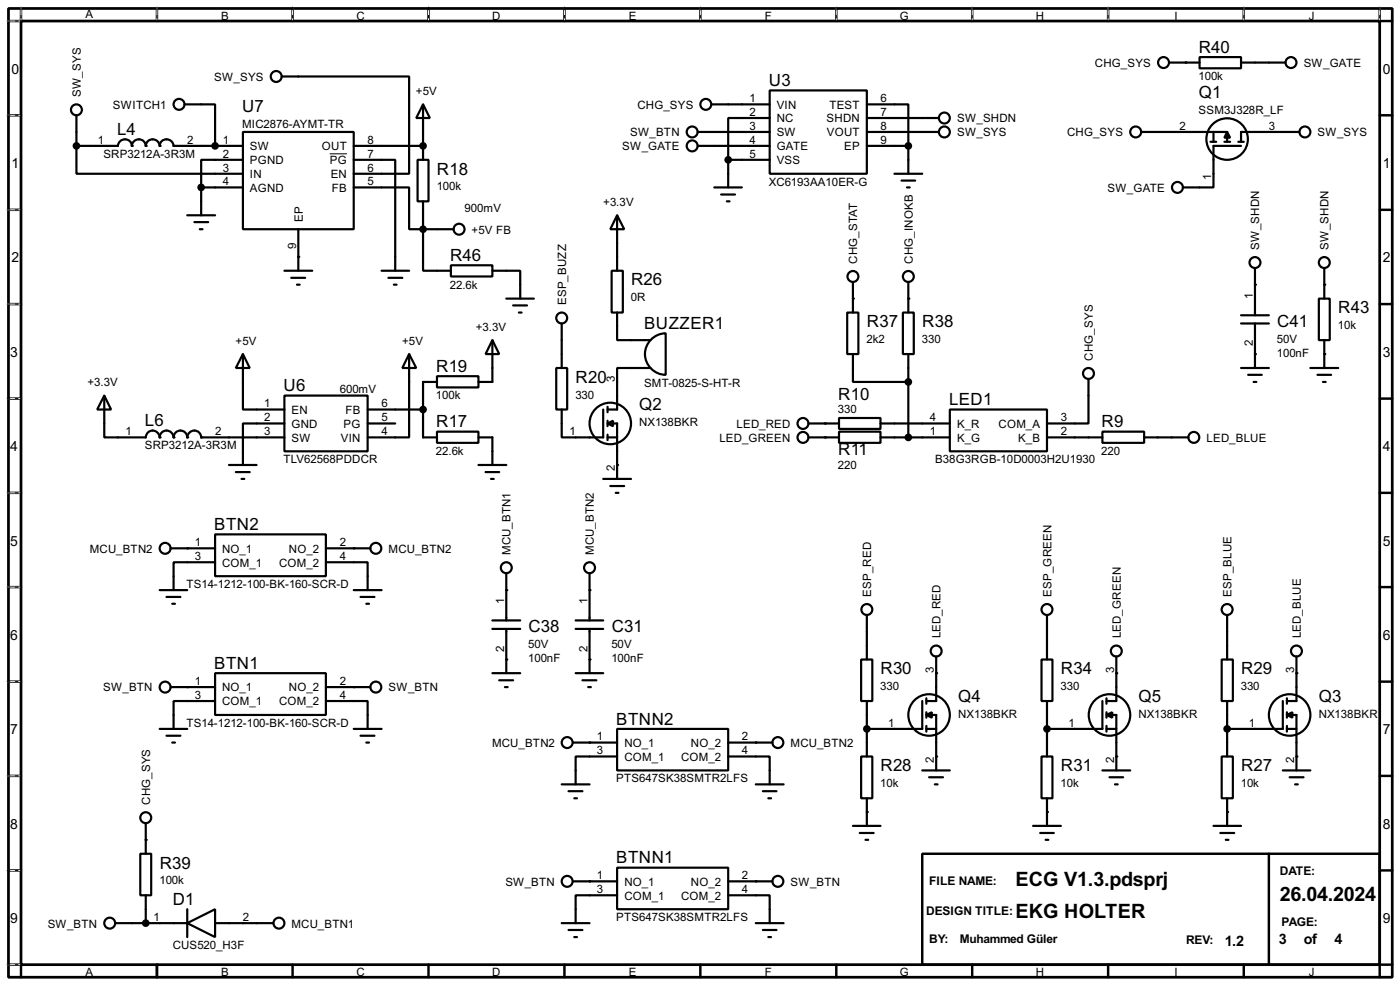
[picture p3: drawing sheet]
<svg xmlns="http://www.w3.org/2000/svg" width="256mm" height="180mm" viewBox="0 0 256 180" stroke-linecap="round" stroke-linejoin="round" font-family="sans-serif">
<path d="M1.6 1.6h253.5v177.3h-253.5zM3.9 3.9h248.9v172.7h-248.9z" fill="none" stroke="#000" stroke-width=".5"/>
<g fill="none" stroke="#000" stroke-width=".45">
<path d="M3.9 1.6v2.3h-2.3M28.8 1.6v2.3M53.6 1.6v2.3M78.5 1.6v2.3M103.4 1.6v2.3M128.3 1.6v2.3M153.2 1.6v2.3M178.1 1.6v2.3M203 1.6v2.3M227.9 1.6v2.3M252.8 1.6v2.3h2.3M1.6 21.1h2.3"/>
<path d="M1.6 38.4h2.3M252.8 21.1h2.3M252.8 38.4h2.3M1.6 55.7h2.3M252.8 55.7h2.3M1.6 73h2.3M252.8 73h2.3M1.6 90.2h2.3M252.8 90.2h2.3M1.6 107.5h2.3M252.8 107.5h2.3M1.6 124.8h2.3"/>
<path d="M252.8 124.8h2.3M1.6 142h2.3M1.6 159.3h2.3M169 156.3h83.8v20.3h-83.8zM232.5 156.3v20.3M252.8 142h2.3M252.8 159.3h2.3M1.6 176.6h2.3v2.3M28.8 176.6v2.3M53.6 176.6v2.3M78.5 176.6v2.3M103.4 176.6v2.3"/>
<path d="M128.3 176.6v2.3M153.2 176.6v2.3M178.1 176.6v2.3M203 176.6v2.3M227.9 176.6v2.3M255.1 176.6h-2.3v2.3"/>
</g>
<g fill="none" stroke="#fff" stroke-width=".18">
<path d="M1.3 3.9h2.3M3.9 1.3v2.3M28.8 1.3v2.3M53.6 1.3v2.3M78.5 1.3v2.3M103.4 1.3v2.3M128.3 1.3v2.3M153.2 1.3v2.3M178.1 1.3v2.3M203 1.3v2.3M227.9 1.3v2.3M252.8 1.3v2.3"/>
<path d="M1.3 21.1h2.3M1.3 38.4h2.3M1.3 55.7h2.3M1.3 73h2.3M1.3 90.2h2.3M1.3 107.5h2.3M1.3 124.8h2.3M1.3 142h2.3M1.3 159.3h2.3M1.3 176.6h2.3"/>
</g>
<g fill="none" stroke="#000" stroke-width=".18" stroke-dasharray=".5 1">
<path d="M1.3 3.9h2.3M3.9 1.3v2.3M28.8 1.3v2.3M53.6 1.3v2.3M78.5 1.3v2.3M103.4 1.3v2.3M128.3 1.3v2.3M153.2 1.3v2.3M178.1 1.3v2.3M203 1.3v2.3M227.9 1.3v2.3M252.8 1.3v2.3"/>
<path d="M1.3 21.1h2.3M1.3 38.4h2.3M1.3 55.7h2.3M1.3 73h2.3M1.3 90.2h2.3M1.3 107.5h2.3M1.3 124.8h2.3M1.3 142h2.3M1.3 159.3h2.3M1.3 176.6h2.3"/>
</g>
<g fill="#000">
<circle cx="217.2" cy="11.5" r=".2"/>
<circle cx="24.2" cy="26.7" r=".2"/>
<circle cx="26.7" cy="26.7" r=".2"/>
<circle cx="29.3" cy="26.7" r=".2"/>
<circle cx="31.8" cy="26.7" r=".2"/>
<circle cx="39.4" cy="26.7" r=".2"/>
<circle cx="77.5" cy="26.7" r=".2"/>
<circle cx="54.7" cy="47" r=".2"/>
<circle cx="156.3" cy="54.7" r=".2"/>
<circle cx="166.4" cy="54.7" r=".2"/>
<circle cx="229.9" cy="52.1" r=".2"/>
<circle cx="242.6" cy="52.1" r=".2"/>
<circle cx="151.2" cy="77.5" r=".2"/>
<circle cx="229.9" cy="64.8" r=".2"/>
<circle cx="242.6" cy="64.8" r=".2"/>
<circle cx="29.3" cy="80.1" r=".2"/>
<circle cx="31.8" cy="80.1" r=".2"/>
<circle cx="34.3" cy="80.1" r=".2"/>
<circle cx="36.9" cy="80.1" r=".2"/>
<circle cx="113.1" cy="85.1" r=".2"/>
<circle cx="151.2" cy="80.1" r=".2"/>
<circle cx="34.3" cy="100.4" r=".2"/>
<circle cx="64.8" cy="100.4" r=".2"/>
<circle cx="92.8" cy="108" r=".2"/>
<circle cx="108" cy="108" r=".2"/>
<circle cx="34.3" cy="125.8" r=".2"/>
<circle cx="64.8" cy="125.8" r=".2"/>
<circle cx="92.8" cy="120.7" r=".2"/>
<circle cx="108" cy="135.9" r=".2"/>
<circle cx="108" cy="120.7" r=".2"/>
<circle cx="138.5" cy="135.9" r=".2"/>
<circle cx="171.5" cy="138.5" r=".2"/>
<circle cx="171.5" cy="123.2" r=".2"/>
<circle cx="204.5" cy="138.5" r=".2"/>
<circle cx="204.5" cy="123.2" r=".2"/>
<circle cx="237.5" cy="138.5" r=".2"/>
<circle cx="237.5" cy="123.2" r=".2"/>
<circle cx="26.7" cy="153.7" r=".2"/>
<circle cx="158.8" cy="148.6" r=".2"/>
<circle cx="191.8" cy="148.6" r=".2"/>
<circle cx="224.8" cy="148.6" r=".2"/>
<circle cx="108" cy="161.3" r=".2"/>
<circle cx="138.5" cy="161.3" r=".2"/>
</g>
<g fill="none" stroke="#000" stroke-width=".4">
<path d="M33.8 19.1h5.6v7.6M51.6 14h23.4v17.8h-10.2M77.5 19.1l1.3 2.5h-2.5zM77.5 19.1v10.2M130.4 19.1h10.6M141 16.6h17.8v15.2h-17.8zM158.8 19.1h7.6v7.6M214.2 11.5h5.6M219.8 10.5h7.6v2h-7.6zM227.4 11.5h8.1M14 26.7v5.1h30.5M14 26.7h7.6a1.28 1.28 0 0 1 1.3-1.2 1.28 1.28 0 0 1 1.3 1.2 1.28 1.28 0 0 1 1.2-1.2 1.28 1.28 0 0 1 1.3 1.2 1.28 1.28 0 0 1 1.3-1.2 1.28 1.28 0 0 1 1.3 1.2 1.28 1.28 0 0 1 1.2-1.2 1.28 1.28 0 0 1 1.3 1.2h12.7"/>
<path d="M14 21.1v5.6M34.3 39.4h5.1M36.9 34.3v5.1M36.9 34.3h7.6M44.5 24.2h20.3v17.8h-20.3zM44.5 29.3h-7.6v5M64.8 34.3h10.2v7.7h2.5M64.8 29.3h7.6v20.3M64.8 26.7h12.7M76.5 29.3h2v7.6h-2zM77.5 36.9v5.1M113.1 39.4l1.3 2.6h-2.6z"/>
<path d="M113.1 39.4v10.2M127.8 24.2h13.2M127.8 26.7h13.2M130.9 34.3h5M132.1 35.6h2.6M133.2 36.9h.5M133.4 29.3v5M133.4 29.3h7.6M141 21.6h-7.6v7.7M158.8 24.2h13.2M158.8 26.7h7.6M158.8 21.6h13.2"/>
<path d="M163.9 31.8h5.1M165.2 33.1h2.5M166.2 34.3h.5M166.4 26.7v5.1M209.1 24.2h15.7v1.8M221.8 26h1M222.3 24.2v1.8M224.3 26h1.1M224.8 24.2l.6 1h-1.1zM226.9 26h1M227.4 26.7h-5.1v7.6h-5.6M238.1 24.2h-10.7v1.8"/>
<path d="M35.6 40.7h2.6M36.6 42h.5M52.1 49.6h5.1M53.4 50.9h2.5M54.4 52.1h.5M54.7 42v7.6M69.9 49.6h5.1M71.2 50.9h2.5M72.2 52.1h.5M77.5 42v7.6h5.1M77.5 42h5.6M82.6 48.6h7.6v2h-7.6z"/>
<path d="M90.2 49.6h5.1v5.1M92.8 54.7h5M94 55.9h2.6M95.1 57.2h.5M102.9 59.2v8.2M112.1 49.6h2v7.6h-2zM113.1 57.2v5.1h6.1M155.2 57.2h2.1v7.6h-2.1zM156.3 51.6v5.6M165.4 57.2h2v7.6h-2zM166.4 51.6v5.6M227.4 57.7h5.1"/>
<path d="M227.4 59.2h5.1M229.9 49.1v8.6M229.9 59.2v8.2M241.6 54.7h2v7.6h-2zM242.6 49.1v5.6M19.1 72.4l1.3 2.6h-2.6zM19.1 72.4v7.7h7.6a1.28 1.28 0 0 1 1.3-1.3 1.28 1.28 0 0 1 1.3 1.3 1.28 1.28 0 0 1 1.2-1.3 1.28 1.28 0 0 1 1.3 1.3 1.25 1.25 0 0 1 1.3-1.3 1.25 1.25 0 0 1 1.2 1.3 1.28 1.28 0 0 1 1.3-1.3 1.28 1.28 0 0 1 1.3 1.3h15.2M44.5 64.8l1.3 2.6h-2.6zM44.5 64.8v10.2h7.6M52.1 72.4h15.3v10.2h-15.3zM52.1 77.5h-7.6v7.6M67.4 75h10.1"/>
<path d="M67.4 77.5h5M75 64.8l1.3 2.6h-2.6zM75 64.8v15.3h-7.6M80.1 68.9h7.6v2h-7.6zM80.1 79h7.6v2.1h-7.6zM80.1 69.9h-2.6v10.2h2.6M90.2 62.3l1.3 2.5h-2.5zM90.2 62.3v7.6h-2.5M101.9 67.4h2v7.6h-2zM102.9 75v5.1h7.6v-5.1M111.3 77.5l1-.5v1zM111.3 77.5h1.8v10.2"/>
<path d="M111.3 74.5v1M111.3 77v1M111.3 79.6v1M119.2 67.4h-6.1v7.6h-1.8M119.3 62.1a3.8 3.8 0 0 1 2.7-1.1v7.6a3.8 3.8 0 0 1-3.5-2.3 3.8 3.8 0 0 1 .8-4.2zM148.1 77.5h5.6M153.7 79h7.6v2.1h-7.6zM153.7 76.5h7.6v2h-7.6zM156.3 64.8v5.1h10.1M161.3 77.5h12.7M166.4 64.8v15.3M174 75h17.8v7.6h-17.8z"/>
<path d="M199.4 69.4v8.1h-7.6M202 79h7.6v2.1h-7.6zM227.4 67.4h5.1M228.7 68.6h2.5M229.7 69.9h.5M240.1 67.4h5.1M241.4 68.6h2.5M242.4 69.9h.5M242.6 62.3v5.1M39.4 97.8h20.3v7.7h-20.3zM42 85.1h5M43.2 86.4h2.6"/>
<path d="M44.3 87.7h.5M87.7 80.1h2.5v5M87.7 85.1h5.1M89 86.4h2.5M90 87.7h.5M110.5 87.7h5.1M111.3 80.1h1.8M111.8 89h2.6M112.8 90.2h.5M148.1 80.1h5.6M161.3 80.1h12.7M191.8 80.1h10.2"/>
<path d="M209.6 80.1h8.1M29.3 108h5M30.5 109.3h2.6M31.3 100.4h8.1M31.6 110.5h.5M39.4 102.9h-7.6v5.1M59.7 102.9h7.7v5.1M59.7 100.4h8.2M64.8 108h5.1M66.1 109.3h2.5M67.1 110.5h.5M90.2 113.6h5.1"/>
<path d="M90.2 115.1h5.1M92.8 105v8.6M92.8 115.1v8.1M105.5 113.6h5M105.5 115.1h5M108 105v8.6M108 115.1v8.1M158.8 112.6v8.1M191.8 112.6v8.1M224.8 112.6v8.1M29.3 133.4h5M30.5 134.7h2.6"/>
<path d="M31.3 125.8h8.1M31.6 135.9h.5M39.4 123.2h20.3v7.7h-20.3zM39.4 128.3h-7.6v5.1M59.7 128.3h7.7v5.1M59.7 125.8h8.2M64.8 133.4h5.1M66.1 134.7h2.5M67.1 135.9h.5M90.2 123.2h5.1M91.5 124.5h2.5M92.5 125.8h.5"/>
<path d="M105 135.9h8.1M105.5 123.2h5M106.7 124.5h2.6M107.8 125.8h.5M113.1 133.4h20.3v7.6h-20.3zM113.1 138.5h-7.6v5.1M133.4 138.5h7.6v5.1M133.4 135.9h8.1M157.8 120.7h2v7.6h-2zM157.8 138.5h2v7.6h-2zM158.8 128.3v10.2M169 128.3v5.1h-10.2"/>
<path d="M169.7 130.9l1-.5v1zM169.7 133.4h1.8M169.7 130.9h1.8v10.1M169.7 127.8v1M169.7 130.4v1M169.7 132.9v1M171.5 120.2v8.1h-1.8M190.8 120.7h2v7.6h-2zM190.8 138.5h2v7.6h-2zM191.8 128.3v10.2M202 128.3v5.1h-10.2M202.7 130.9l1.1-.5v1z"/>
<path d="M202.7 133.4h1.8M202.7 130.9h1.8v10.1M202.7 127.8v1M202.7 130.4v1M202.7 132.9v1M204.5 120.2v8.1h-1.8M223.8 120.7h2.1v7.6h-2.1zM223.8 138.5h2.1v7.6h-2.1zM224.8 128.3v10.2M235 128.3v5.1h-10.2M235.8 130.9l1-.5v1zM235.8 133.4h1.7"/>
<path d="M235.8 130.9h1.7v10.1M235.8 127.8v1M235.8 130.4v1M235.8 132.9v1M237.5 120.2v8.1h-1.7M25.7 156.3h2v7.6h-2zM26.7 150.7v5.6M102.9 143.6h5.1M104.2 144.8h2.5M105.2 146.1h.5M113.1 158.8h20.3v7.6h-20.3zM138.5 143.6h5.1"/>
<path d="M139.8 144.8h2.5M140.8 146.1h.5M156.3 151.2h5M157.5 152.5h2.6M158.6 153.7h.5M158.8 146.1v5.1M169 141h5M170.2 142.3h2.6M171.3 143.6h.5M189.3 151.2h5.1M190.6 152.5h2.5M191.6 153.7h.5"/>
<path d="M191.8 146.1v5.1M202 141h5.1M203.3 142.3h2.5M204.3 143.6h.5M222.3 151.2h5.1M223.6 152.5h2.5M224.6 153.7h.5M224.8 146.1v5.1M235 141h5.1M236.3 142.3h2.5M237.3 143.6h.5M21.1 169h13.2"/>
<path d="M26.7 163.9v5.1M34.3 169l5.1-2.6v5.1zM34.3 166.4v5.1M39.4 169h10.7M102.9 169h5.1M104.2 170.2h2.5M105 161.3h8.1M105.2 171.5h.5M113.1 163.9h-7.6v5.1M133.4 163.9h7.6v5.1M133.4 161.3h8.1M138.5 169h5.1"/>
<path d="M139.8 170.2h2.5M140.8 171.5h.5"/>
<circle cx="32.8" cy="19.1" r="1"/>
<circle cx="50.6" cy="14" r="1"/>
<circle cx="129.3" cy="19.1" r="1"/>
<circle cx="213.1" cy="11.5" r="1"/>
<circle cx="236.5" cy="11.5" r="1"/>
<circle cx="14" cy="20.1" r="1"/>
<circle cx="126.8" cy="26.7" r="1"/>
<circle cx="126.8" cy="24.2" r="1"/>
<circle cx="173" cy="24.2" r="1"/>
<circle cx="173" cy="21.6" r="1"/>
<circle cx="208" cy="24.2" r="1"/>
<circle cx="215.7" cy="34.3" r="1"/>
<circle cx="224.8" cy="25.5" r="3.8"/>
<circle cx="239" cy="24.2" r="1"/>
<circle cx="84.1" cy="42" r="1"/>
<circle cx="102.9" cy="58.2" r="1"/>
<circle cx="156.2" cy="50.6" r="1"/>
<circle cx="166.4" cy="50.6" r="1"/>
<circle cx="229.9" cy="48.1" r="1"/>
<circle cx="242.6" cy="48.1" r="1"/>
<circle cx="111.8" cy="77.5" r="3.8"/>
<circle cx="147.1" cy="77.5" r="1"/>
<circle cx="199.4" cy="68.4" r="1"/>
<circle cx="147.1" cy="80.1" r="1"/>
<circle cx="218.7" cy="80.1" r="1"/>
<circle cx="30.2" cy="100.4" r="1"/>
<circle cx="68.8" cy="100.4" r="1"/>
<circle cx="92.7" cy="103.9" r="1"/>
<circle cx="108" cy="103.9" r="1"/>
<circle cx="158.8" cy="111.6" r="1"/>
<circle cx="171.5" cy="119.2" r="1"/>
<circle cx="191.8" cy="111.6" r="1"/>
<circle cx="204.5" cy="119.2" r="1"/>
<circle cx="224.8" cy="111.6" r="1"/>
<circle cx="237.5" cy="119.2" r="1"/>
<circle cx="30.2" cy="125.8" r="1"/>
<circle cx="68.8" cy="125.8" r="1"/>
<circle cx="103.9" cy="135.9" r="1"/>
<circle cx="142.5" cy="135.9" r="1"/>
<circle cx="170.2" cy="130.9" r="3.8"/>
<circle cx="203.2" cy="130.9" r="3.8"/>
<circle cx="236.2" cy="130.9" r="3.8"/>
<circle cx="26.7" cy="149.7" r="1"/>
<circle cx="20.1" cy="169" r="1"/>
<circle cx="51.1" cy="169" r="1"/>
<circle cx="103.9" cy="161.3" r="1"/>
<circle cx="142.5" cy="161.3" r="1"/>
</g>
<g fill="#000" stroke="#000" stroke-width=".4">
<circle cx="14" cy="26.7" r=".5"/>
<circle cx="36.8" cy="34.3" r=".5"/>
<circle cx="39.4" cy="26.7" r=".5"/>
<circle cx="77.5" cy="26.7" r=".5"/>
<circle cx="133.4" cy="29.3" r=".5"/>
<circle cx="166.4" cy="26.7" r=".5"/>
<circle cx="77.5" cy="42" r=".5"/>
<circle cx="77.5" cy="75" r=".5"/>
<circle cx="166.4" cy="69.9" r=".5"/>
<circle cx="166.4" cy="80.1" r=".5"/>
<circle cx="158.8" cy="133.4" r=".5"/>
<circle cx="191.8" cy="133.4" r=".5"/>
<circle cx="224.8" cy="133.4" r=".5"/>
<circle cx="26.7" cy="169" r=".5"/>
</g>
<path d="M60.4 28.2h3.2" fill="none" stroke="#000" stroke-width=".18"/>
<g font-size="4.1">
<text x="186" y="162.2">ECG V1.3.pdsprj</text>
<text x="234.5" y="165">26.04.2024</text>
<text x="186" y="168">EKG HOLTER</text>
</g>
<g font-size="3.5">
<text x="219.6" y="9.7">R40</text>
<text x="140.9" y="15.7">U3</text>
<text x="219.6" y="18">Q1</text>
<text x="44.4" y="20.5">U7</text>
<text x="21.5" y="24.7">L4</text>
<text x="80.1" y="31.9">R18</text>
<text x="82.5" y="47.8">R46</text>
<text x="115.6" y="52.2">R26</text>
<text x="158.8" y="59.9">R37</text>
<text x="169" y="59.9">R38</text>
<text x="234" y="59.9">C41</text>
<text x="245.2" y="57.4">R43</text>
<text x="118" y="60.2">BUZZER1</text>
<text x="52" y="71.6">U6</text>
<text x="79.9" y="68.1">R19</text>
<text x="105.5" y="70.1">R20</text>
<text x="26.6" y="78">L6</text>
<text x="117.1" y="75.1">Q2</text>
<text x="153.6" y="73.2">R10</text>
<text x="173.9" y="74.1">LED1</text>
<text x="79.9" y="78.2">R17</text>
<text x="153.6" y="83.3">R11</text>
<text x="201.8" y="78.2">R9</text>
<text x="39.3" y="97">BTN2</text>
<text x="96.8" y="115.8">C38</text>
<text x="112.1" y="115.8">C31</text>
<text x="39.3" y="122.4">BTN1</text>
<text x="161.3" y="123.4">R30</text>
<text x="194.4" y="123.4">R34</text>
<text x="227.4" y="123.4">R29</text>
<text x="175.6" y="128.5">Q4</text>
<text x="208.6" y="128.5">Q5</text>
<text x="241.6" y="128.5">Q3</text>
<text x="112.9" y="132.6">BTNN2</text>
<text x="161.3" y="141.2">R28</text>
<text x="194.4" y="141.2">R31</text>
<text x="227.4" y="141.2">R27</text>
<text x="29.3" y="159">R39</text>
<text x="112.9" y="158">BTNN1</text>
<text x="31.7" y="165.6">D1</text>
</g>
<g font-size="3">
<text x="224.4" y="173.1">1.2</text>
<text x="234.3" y="172.8">3</text>
<text x="238.9" y="172.8">of</text>
<text x="244.5" y="172.8">4</text>
</g>
<g font-size="2.9">
<text x="2.1" y="13.5">0</text>
<text x="253.4" y="13.5">0</text>
<text x="2.1" y="30.7">1</text>
<text x="253.4" y="30.7">1</text>
<text x="2.1" y="48">2</text>
<text x="253.4" y="48">2</text>
<text x="1.9" y="65.3">3</text>
<text x="253.4" y="65.3">3</text>
<text x="1.9" y="82.5">4</text>
<text x="253.4" y="82.5">4</text>
<text x="1.9" y="99.9">5</text>
<text x="253.4" y="99.9">5</text>
<text x="1.9" y="117.1">6</text>
<text x="253.4" y="117.1">6</text>
<text x="1.9" y="134.4">7</text>
<text x="253.4" y="134.4">7</text>
<text x="1.9" y="151.7">8</text>
<text x="253.4" y="151.7">8</text>
<text x="1.9" y="168.9">9</text>
<text x="253.4" y="168.9">9</text>
</g>
<g font-size="2.5">
<text x="170.2" y="162">FILE NAME:</text>
<text x="234.5" y="160.2">DATE:</text>
<text x="169.7" y="167.5">DESIGN TITLE:</text>
<text x="170.2" y="172.6">BY:</text>
<text x="175.8" y="172.6">Muhammed Güler</text>
<text x="217.3" y="172.9">REV:</text>
<text x="234.8" y="169.6">PAGE:</text>
</g>
<g font-size="2.4">
<text x="15.6" y="3.4">A</text>
<text x="40.5" y="3.6">B</text>
<text x="65.3" y="3.6">C</text>
<text x="90.2" y="3.6">D</text>
<text x="115.2" y="3.6">E</text>
<text x="140.1" y="3.6">F</text>
<text x="164.8" y="3.6">G</text>
<text x="189.8" y="3.6">H</text>
<text x="215.1" y="3.6">I</text>
<text x="239.8" y="3.6">J</text>
<text x="14.8" y="17.8" transform="rotate(-90 14.8 17.8)">SW_SYS</text>
<text x="39.2" y="14.8">SW_SYS</text>
<text x="76.2" y="17.3">+5V</text>
<text x="200.6" y="12.3">CHG_SYS</text>
<text x="219.6" y="14.7">100k</text>
<text x="238.8" y="12.3">SW_GATE</text>
<text x="20.7" y="19.9">SWITCH1</text>
<text x="44.3" y="23.4">MIC2876-AYMT-TR</text>
<text x="116.8" y="19.9">CHG_SYS</text>
<text x="137.3" y="18.7">1</text>
<text x="137.3" y="21.2">2</text>
<text x="137.3" y="23.8">3</text>
<text x="142.3" y="19.9">VIN</text>
<text x="142.3" y="22.4">NC</text>
<text x="151.4" y="22.4">SHDN</text>
<text x="151.9" y="19.9">TEST</text>
<text x="161.3" y="18.7">6</text>
<text x="161.3" y="21.2">7</text>
<text x="161.3" y="23.8">8</text>
<text x="175.3" y="22.4">SW_SHDN</text>
<text x="216.1" y="23.8">2</text>
<text x="219.6" y="20.9">SSM3J328R_LF</text>
<text x="232.5" y="23.8">3</text>
<text x="18" y="26.3">1</text>
<text x="18.9" y="28.9">SRP3212A-3R3M</text>
<text x="34.3" y="26.3">2</text>
<text x="40.8" y="26.3">1</text>
<text x="40.8" y="28.9">2</text>
<text x="45.8" y="27.5">SW</text>
<text x="59" y="27.5">OUT</text>
<text x="67.4" y="26.3">8</text>
<text x="67.4" y="28.9">7</text>
<text x="114" y="27.5">SW_GATE</text>
<text x="115.4" y="25">SW_BTN</text>
<text x="137.3" y="26.3">4</text>
<text x="137.3" y="28.9">5</text>
<text x="142.3" y="25">SW</text>
<text x="142.3" y="27.5">GATE</text>
<text x="151.5" y="25">VOUT</text>
<text x="154.6" y="27.5">EP</text>
<text x="161.3" y="26.3">9</text>
<text x="175.3" y="25">SW_SYS</text>
<text x="195.5" y="25">CHG_SYS</text>
<text x="241.4" y="25">SW_SYS</text>
<text x="40.8" y="31.4">3</text>
<text x="40.8" y="33.9">4</text>
<text x="45.8" y="30">PGND</text>
<text x="45.8" y="32.6">IN</text>
<text x="45.8" y="35.1">AGND</text>
<text x="60.4" y="30">PG</text>
<text x="60.6" y="32.6">EN</text>
<text x="60.8" y="35.1">FB</text>
<text x="67.4" y="31.4">6</text>
<text x="67.4" y="33.9">5</text>
<text x="80" y="34.9">100k</text>
<text x="140.8" y="34">XC6193AA10ER-G</text>
<text x="142.3" y="30">VSS</text>
<text x="202.9" y="35.1">SW_GATE</text>
<text x="221.9" y="32.9" transform="rotate(-90 221.9 32.9)">1</text>
<text x="55.5" y="40.6" transform="rotate(-90 55.5 40.6)">EP</text>
<text x="85.1" y="38.8">900mV</text>
<text x="110.5" y="37.7">+3.3V</text>
<text x="54.3" y="45.7" transform="rotate(-90 54.3 45.7)">9</text>
<text x="86.4" y="42.7">+5V FB</text>
<text x="230.7" y="45.7" transform="rotate(-90 230.7 45.7)">SW_SHDN</text>
<text x="243.4" y="45.7" transform="rotate(-90 243.4 45.7)">SW_SHDN</text>
<text x="82.4" y="52.8">22.6k</text>
<text x="157.1" y="48.3" transform="rotate(-90 157.1 48.3)">CHG_STAT</text>
<text x="167.2" y="48.3" transform="rotate(-90 167.2 48.3)">CHG_INOKB</text>
<text x="103.7" y="55.9" transform="rotate(-90 103.7 55.9)">ESP_BUZZ</text>
<text x="115.6" y="55.2">0R</text>
<text x="229.5" y="54.7" transform="rotate(-90 229.5 54.7)">1</text>
<text x="43.2" y="63.1">+5V</text>
<text x="73.7" y="63.1">+5V</text>
<text x="87.2" y="60.5">+3.3V</text>
<text x="158.8" y="62.8">2k2</text>
<text x="168.9" y="62.8">330</text>
<text x="229.5" y="63.4" transform="rotate(-90 229.5 63.4)">2</text>
<text x="233.9" y="62.8">50V</text>
<text x="233.9" y="65.4">100nF</text>
<text x="245.1" y="60.3">10k</text>
<text x="16" y="70.7">+3.3V</text>
<text x="62.3" y="71.9">600mV</text>
<text x="112.7" y="69.9" transform="rotate(-90 112.7 69.9)">3</text>
<text x="118" y="70.8">SMT-0825-S-HT-R</text>
<text x="200.2" y="66" transform="rotate(-90 200.2 66)">CHG_SYS</text>
<text x="48.4" y="74.6">1</text>
<text x="48.4" y="77.1">2</text>
<text x="53.4" y="75.8">EN</text>
<text x="63.3" y="75.8">FB</text>
<text x="69.9" y="74.6">6</text>
<text x="69.9" y="77.1">5</text>
<text x="79.9" y="73.1">100k</text>
<text x="105.4" y="73">330</text>
<text x="153.5" y="75.7">330</text>
<text x="170.4" y="77.1">4</text>
<text x="194.4" y="77.1">3</text>
<text x="23" y="79.7">1</text>
<text x="26.5" y="82.2">SRP3212A-3R3M</text>
<text x="39.4" y="79.7">2</text>
<text x="48.4" y="79.7">3</text>
<text x="53.4" y="78.3">GND</text>
<text x="53.4" y="80.8">SW</text>
<text x="62.4" y="80.8">VIN</text>
<text x="62.9" y="78.3">PG</text>
<text x="69.9" y="79.7">4</text>
<text x="79.9" y="83.3">22.6k</text>
<text x="104.3" y="79.7">1</text>
<text x="117.1" y="78.1">NX138BKR</text>
<text x="131.8" y="80.8">LED_GREEN</text>
<text x="134.9" y="78.3">LED_RED</text>
<text x="170.4" y="79.7">1</text>
<text x="175.3" y="80.8">K_G</text>
<text x="175.3" y="78.3">K_R</text>
<text x="182.9" y="78.3">COM_A</text>
<text x="186.5" y="80.8">K_B</text>
<text x="194.4" y="79.7">2</text>
<text x="201.8" y="83.3">220</text>
<text x="221" y="80.8">LED_BLUE</text>
<text x="51.9" y="84.8">TLV62568PDDCR</text>
<text x="112.7" y="86.3" transform="rotate(-90 112.7 86.3)">2</text>
<text x="153.5" y="85.8">220</text>
<text x="171.3" y="84.8">B38G3RGB-10D0003H2U1930</text>
<text x="16.4" y="101.2">MCU_BTN2</text>
<text x="35.7" y="100">1</text>
<text x="40.7" y="101.2">NO_1</text>
<text x="52.9" y="101.2">NO_2</text>
<text x="62.3" y="100">2</text>
<text x="71.2" y="101.2">MCU_BTN2</text>
<text x="93.6" y="101.6" transform="rotate(-90 93.6 101.6)">MCU_BTN1</text>
<text x="108.8" y="101.6" transform="rotate(-90 108.8 101.6)">MCU_BTN2</text>
<text x="34.1" y="107.7">TS14-1212-100-BK-160-SCR-D</text>
<text x="35.7" y="102.5">3</text>
<text x="40.7" y="103.7">COM_1</text>
<text x="51.1" y="103.7">COM_2</text>
<text x="62.3" y="102.5">4</text>
<text x="92.4" y="110.5" transform="rotate(-90 92.4 110.5)">1</text>
<text x="107.6" y="110.5" transform="rotate(-90 107.6 110.5)">1</text>
<text x="159.6" y="109.2" transform="rotate(-90 159.6 109.2)">ESP_RED</text>
<text x="192.6" y="109.2" transform="rotate(-90 192.6 109.2)">ESP_GREEN</text>
<text x="225.6" y="109.2" transform="rotate(-90 225.6 109.2)">ESP_BLUE</text>
<text x="92.4" y="119.3" transform="rotate(-90 92.4 119.3)">2</text>
<text x="96.8" y="118.7">50V</text>
<text x="107.6" y="119.3" transform="rotate(-90 107.6 119.3)">2</text>
<text x="112" y="118.7">50V</text>
<text x="172.3" y="116.8" transform="rotate(-90 172.3 116.8)">LED_RED</text>
<text x="205.3" y="116.8" transform="rotate(-90 205.3 116.8)">LED_GREEN</text>
<text x="238.3" y="116.8" transform="rotate(-90 238.3 116.8)">LED_BLUE</text>
<text x="35.7" y="125.4">1</text>
<text x="62.3" y="125.4">2</text>
<text x="96.8" y="121.2">100nF</text>
<text x="112" y="121.2">100nF</text>
<text x="171.1" y="123.2" transform="rotate(-90 171.1 123.2)">3</text>
<text x="204.1" y="123.2" transform="rotate(-90 204.1 123.2)">3</text>
<text x="237.1" y="123.2" transform="rotate(-90 237.1 123.2)">3</text>
<text x="18.9" y="126.6">SW_BTN</text>
<text x="35.7" y="127.9">3</text>
<text x="40.7" y="126.6">NO_1</text>
<text x="40.7" y="129.1">COM_1</text>
<text x="51.1" y="129.1">COM_2</text>
<text x="52.9" y="126.6">NO_2</text>
<text x="62.3" y="127.9">4</text>
<text x="71.2" y="126.6">SW_BTN</text>
<text x="161.3" y="126.3">330</text>
<text x="175.5" y="131.4">NX138BKR</text>
<text x="194.3" y="126.3">330</text>
<text x="208.5" y="131.4">NX138BKR</text>
<text x="227.3" y="126.3">330</text>
<text x="241.6" y="131.4">NX138BKR</text>
<text x="34.1" y="133.1">TS14-1212-100-BK-160-SCR-D</text>
<text x="90.1" y="136.7">MCU_BTN2</text>
<text x="109.4" y="135.5">1</text>
<text x="114.4" y="136.7">NO_1</text>
<text x="126.6" y="136.7">NO_2</text>
<text x="135.9" y="135.5">2</text>
<text x="144.8" y="136.7">MCU_BTN2</text>
<text x="162.7" y="133">1</text>
<text x="195.8" y="133">1</text>
<text x="228.8" y="133">1</text>
<text x="109.4" y="138.1">3</text>
<text x="112.9" y="143.2">PTS647SK38SMTR2LFS</text>
<text x="114.4" y="139.3">COM_1</text>
<text x="124.8" y="139.3">COM_2</text>
<text x="135.9" y="138.1">4</text>
<text x="171.1" y="139.6" transform="rotate(-90 171.1 139.6)">2</text>
<text x="204.1" y="139.6" transform="rotate(-90 204.1 139.6)">2</text>
<text x="237.1" y="139.6" transform="rotate(-90 237.1 139.6)">2</text>
<text x="27.5" y="147.3" transform="rotate(-90 27.5 147.3)">CHG_SYS</text>
<text x="161.3" y="144.1">10k</text>
<text x="194.3" y="144.1">10k</text>
<text x="227.3" y="144.1">10k</text>
<text x="29.2" y="161.9">100k</text>
<text x="109.4" y="160.9">1</text>
<text x="135.9" y="160.9">2</text>
<text x="92.6" y="162.1">SW_BTN</text>
<text x="109.4" y="163.5">3</text>
<text x="114.4" y="162.1">NO_1</text>
<text x="114.4" y="164.7">COM_1</text>
<text x="124.8" y="164.7">COM_2</text>
<text x="126.6" y="162.1">NO_2</text>
<text x="135.9" y="163.5">4</text>
<text x="144.8" y="162.1">SW_BTN</text>
<text x="8.7" y="169.8">SW_BTN</text>
<text x="28.1" y="168.6">1</text>
<text x="31.6" y="173.7">CUS520_H3F</text>
<text x="44.5" y="168.6">2</text>
<text x="53.4" y="169.8">MCU_BTN1</text>
<text x="112.9" y="168.6">PTS647SK38SMTR2LFS</text>
<text x="15.6" y="178.7">A</text>
<text x="40.5" y="178.7">B</text>
<text x="65.3" y="178.7">C</text>
<text x="90.2" y="178.7">D</text>
<text x="115.2" y="178.7">E</text>
<text x="140.1" y="178.7">F</text>
<text x="164.8" y="178.7">G</text>
<text x="189.8" y="178.7">H</text>
<text x="215.1" y="178.7">I</text>
<text x="239.8" y="178.7">J</text>
</g>
</svg>
